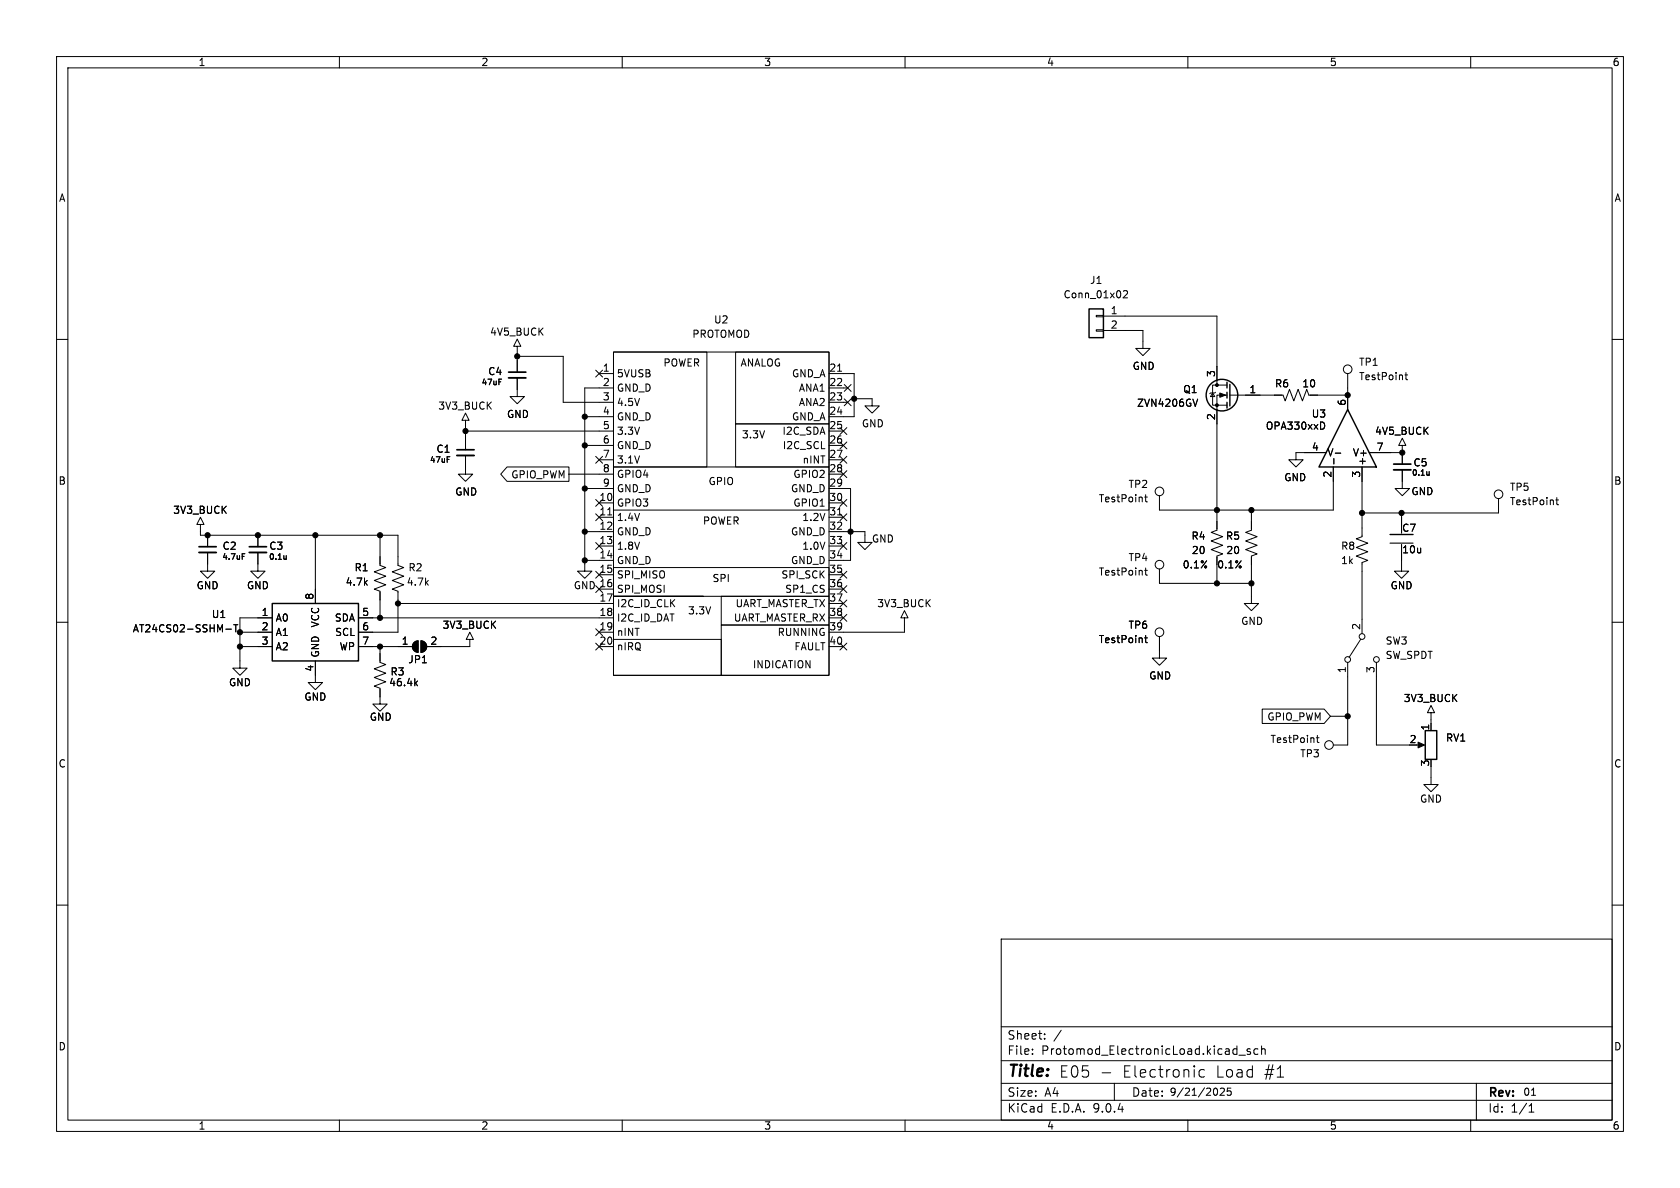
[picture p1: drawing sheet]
<svg xmlns="http://www.w3.org/2000/svg" width="297mm" height="210mm" viewBox="0 0 297 210" stroke-linecap="round" stroke-linejoin="round" font-family="sans-serif">
<g fill="none" stroke="#000" stroke-width=".18">
<path d="M10 10h277v190h-277zM12 12h273v186h-273zM60 10v2M110 10v2M160 10v2M210 10v2M260 10v2M193.8 55.8h1.3v.2h-1.3zM193.8 58.3h1.3v.2h-1.3zM195.1 58.4h7v3.2h1.2l-1.2 1.3-1.3-1.3h1.3M195.1 55.9h20v12.2M198.6 51.5l.5-.1 .2 .3-.8 .9h.8"/>
<path d="M10 60h2M82.3 74.3h.6l-.6-1.3-.6 1.3h.6v5.2M82.3 76.2h26.2M91.4 61.2h.7l-.7-1.3-.6 1.3h.6v4.6M91.4 66.8v3.3h1.3l-1.3 1.3-1.2-1.3h1.2M91.4 63h8.2v8.1h8.9M103.4 73.7h5.1M103.4 78.7h5.1M105.3 65.4l1.2 1.2M105.9 66h2.6M106.5 65.4l-1.2 1.2M108.5 62.2h16.5v20.4h-16.5z"/>
<path d="M108.5 62.2h38.1v57.2h-38.1zM108.5 68.6h-5.1v32.4h1.2l-1.2 1.2-1.3-1.2h1.3M130 62.2h16.6v12.7h-16.6zM130 74.9h16.6v7.7h-16.6zM146.6 66h4.4v7.7h-4.4M146.6 68.6h3.3M146.6 71.1h3.3M146.6 76.2h2.5M146.6 78.7h2.5M148.1 65.6h.7M148.5 75.6l1.2 1.2M148.5 78.1l1.2 1.2"/>
<path d="M149.3 70.5l1.2 1.2M149.3 68l1.2 1.2M149.7 75.6l-1.2 1.2M149.7 78.1l-1.2 1.2M150.5 70.5l-1.2 1.2M150.5 68l-1.2 1.2M151 70.5h3.2v1.3h1.2l-1.2 1.2-1.3-1.2h1.3M211.7 70.6l-.4 1.2M214.4 69.5l.4 .6h-.8zM214.9 69.3l-.1 .2h-.8l-.1 .1M216.9 68.1h-2.5v3.5h2.5M216.9 69.9h-1.8v23.8l-1 .4 2.1 .8-2.1 .7 2.1 .8-2.1 .8 2.1 .7-1.1 .4v4.8"/>
<path d="M217.4 69.9h9.4l.4 1 .8-2.1 .7 2.1 .8-2.1 .8 2.1 .7-2.1 .4 1.1h6.9M233.9 74.7l.3 .4-.3 .7M238.3 66v6.4M247.9 78.7h-.6l.6-1.2 .6 1.2h-.6v1.3M248.4 66.3h.5M248.6 65.9v1l.3 .2M285 60h2M35.4 92.7h.7l-.7-1.3-.6 1.3h.6v1.9h35v5.3l1 .4-2.1 .8 2.1 .8-2.1 .7 2.1 .8-2.1 .7 1.1 .4v7.3h-7M36.7 97.7v3.3h1.3l-1.3 1.2-1.3-1.2h1.3M36.7 94.6v2M42.8 97.9h.5M45.6 97.7v3.3h1.3l-1.3 1.2-1.3-1.2h1.3"/>
<path d="M45.6 94.6v2M50.6 98.2v.7M50.6 98.8l-.1 .1M55.8 94.6v12.1M67.2 94.6v5.3l1 .4-2 .8 2 .8-2 .7 2 .8-2 .7 1 .4v4.7M82.3 80.5v3.3h1.3l-1.3 1.3-1.3-1.3h1.3M89.6 82.5h11v2.6h-11l-1.1-1.3zM100.6 83.8h7.9M103.4 86.4h5.1M103.4 94h5.1M103.4 99.1h5.1M105.3 95.9l1.2 1.2"/>
<path d="M105.3 90.8l1.2 1.2M105.3 88.3l1.2 1.2M105.3 80.7l1.2 1.2M105.9 81.3h2.6M105.9 88.9h2.6M105.9 91.4h2.6M105.9 96.5h2.6M106.5 95.9l-1.2 1.2M106.5 90.8l-1.2 1.2M106.5 88.3l-1.2 1.2M106.5 80.7l-1.2 1.2M107.4 91h.8"/>
<path d="M108.5 82.6h38.1v7.6h-38.1zM146.6 94h6.3v1.9h1.3l-1.3 1.3-1.3-1.3h1.3M146.6 81.3h2.5M146.6 83.8h2.5M146.6 86.4h3.8v12.7h-3.8M146.6 88.9h2.5M146.6 91.4h2.5M146.6 96.5h2.5M148.1 91h.7M148.5 80.7l1.2 1.2M148.5 88.3l1.2 1.2M148.5 90.8l1.2 1.2"/>
<path d="M148.5 95.9l1.2 1.2M148.5 83.2l1.2 1.2M149.7 80.7l-1.2 1.2M149.7 88.3l-1.2 1.2M149.7 90.8l-1.2 1.2M149.7 95.9l-1.2 1.2M149.7 83.2l-1.2 1.2M202.4 87.9h.4M202.5 87.4v1.1l.3 .2M221.2 90.2v3.5l-1 .4 2 .8-2 .7 2 .8-2 .8 2 .7-1 .4v8.4h1.3l-1.3 1.3-1.2-1.3h1.2M234.4 80h-5.3v1.3h-1.3l1.3 1.3 1.3-1.3h-1.3M235.7 82.6v7.6h-30.7v-2.6"/>
<path d="M235.8 81.1v.9M236.1 80.1h.9M240.8 82.6v12.3l-1 .4 2 .7-2 .8 2 .7-2 .8 2 .8-1 .3v12.6M242.1 80h5.8M247.8 96.3v4.7h1.2l-1.2 1.2-1.3-1.2h1.3M247.8 90.7v3.5M247.9 83.1v3.3h-1.3l1.3 1.2 1.3-1.2h-1.3M247.9 80v2M252.7 83.4v.6M252.7 83.9l-.2 .1M264.9 88.1v2.6h-24.1M275 88.4h.5"/>
<path d="M275.2 88v1l.3 .2M10 110h2M39.9 111.2h1M41.3 110.4h.7M41.7 110.4v1.3M42.4 114.3h5.7M42.4 111.8h5.7M48.1 109.2h-5.7v8.9h1.3l-1.3 1.3-1.3-1.3h1.3M55.8 116.8v3.9h1.2l-1.2 1.2-1.3-1.2h1.3M63.4 114.3h9.5M63.4 109.2h45.1M67.2 114.3v2.8l1 .4-2 .7 2 .8-2 .8 2 .7-2 .8 1 .4v2.8h1.3l-1.3 1.2-1.3-1.2h1.3"/>
<path d="M70.4 106.7h38.1M73.2 113.6l.7-.3v2a1.02 1.02 0 0 1-.9-.6 1.02 1.02 0 0 1 .2-1.1zM74.4 113.3a1.02 1.02 0 0 1 1 1 1.02 1.02 0 0 1-1 1zM83.1 113h.6l-.6-1.2-.7 1.2h.7v1.3h-7.7M105.3 101l1.2 1.2M105.3 111.2l1.2 1.2M105.3 103.5l1.2 1.2M105.3 113.7l1.2 1.2M105.9 114.3h2.6M105.9 101.6h2.6M105.9 104.1h2.6M105.9 111.8h2.6"/>
<path d="M106.5 101l-1.2 1.2M106.5 111.2l-1.2 1.2M106.5 103.5l-1.2 1.2M106.5 113.7l-1.2 1.2M108.5 100.3h38.1v5.1h-38.1zM108.5 113h19v6.4h-19zM108.5 105.4h15.8zM127.5 105.4h19.1v5.1h-19.1zM127.5 110.5h19.1v8.9h-19.1zM146.6 114.3h2.5M146.6 101.6h2.5M146.6 104.1h2.5"/>
<path d="M146.6 106.7h2.5M146.6 109.2h2.5M148.5 106.1l1.2 1.2M148.5 113.7l1.2 1.2M148.5 103.5l1.2 1.2M148.5 108.6l1.2 1.2M148.5 101l1.2 1.2M149.7 106.1l-1.2 1.2M149.7 113.7l-1.2 1.2M149.7 103.5l-1.2 1.2M149.7 108.6l-1.2 1.2M149.7 101l-1.2 1.2"/>
<path d="M159.9 109.2h.6l-.6-1.2-.6 1.2h.6v2.6h-13.3M202.4 112.8h.4M202.4 100.8h.4M202.5 100.4v1.1l.3 .2M202.5 112.3v1.1l.3 .2M205 112.5v3.8h1.2l-1.2 1.3-1.3-1.3h1.3M205 100.6v2.5h16.2M238.3 117.1v14.6h-2.6M240.5 113l-2 3.2M243.3 117.1v14.6h5.9M285 110h2M73.5 120.7l.3 .5"/>
<path d="M73.8 120.4l-.5 .5M223.1 125.3h11l1.1 1.3-1.1 1.3h-11zM232.7 130.4h.5M232.9 130v1.1l.3 .2M235.2 126.6h3.1M250.4 131.7h1.1M253 135.5v3.2h1.3l-1.3 1.3-1.3-1.3h1.3M253 126h.6l-.6-1.3-.7 1.3h.7v3.2M10 160h2M177 166h108v32h-108zM285 160h2M60 198v2"/>
<path d="M110 198v2M160 198v2M177 194.5h108M177 191.5h108M177 187.5h108M177 181.5h108M182.5 186.3v.1M182.5 185.5v.1M184.7 183.6v.1M184.7 182.8v.1M187.6 182.1l-1.3 2M194.8 189.6h1.6"/>
<path d="M197 191.5v3M210 198v2M212.9 189.2l-.5-.1-.4 .4v.5l.2 .3 .2 .1 .5-.1M215.1 192.4l.1 .4-.1 .8M215.7 192.5l.5-.1 .3 .3-.8 .9h.8M217.6 192.4h-.6l-.1 .6 .2-.2 .4 .1 .2 .2-.1 .4-.2 .1-.5-.1M218.5 185.4l.2 .1M218.7 184.9v1.5M218.7 186.3l-.2 .1M219 186.5h1.2M221 185.5l-.3-.1-.2 .2v.2l.5 .2v.3h-.5M222.4 185.5l-.4-.1-.3 .3v.4l.1 .2h.6"/>
<path d="M223 185.5l.2-.1 .4 .1 .1 .9M223 184.9v1.5M260 198v2M261 191.5v6.5M270.3 196.6h.9M270.3 195.5l.4-.4v1.5M270.8 193.6h.7"/>
<circle cx="238.3" cy="65.3" r=".76"/>
<circle cx="205" cy="86.9" r=".76"/>
<circle cx="205" cy="99.8" r=".76"/>
<circle cx="264.9" cy="87.4" r=".76"/>
<circle cx="205" cy="111.8" r=".76"/>
<circle cx="238.3" cy="116.6" r=".51"/>
<circle cx="240.8" cy="112.5" r=".51"/>
<circle cx="243.3" cy="116.6" r=".51"/>
<circle cx="234.9" cy="131.7" r=".76"/>
</g>
<g fill="none" stroke="#000" stroke-width=".25">
<path d="M192.5 54.6h2.6v5.1h-2.6zM216.9 67.6v1M216.9 69.3v1.1M216.9 71.1v1M217.4 67.9v3.9M238.3 72.4l5 10.2h-10.1zM245.7 94.5h4.1M48.1 106.7h15.3v10.1h-15.3zM252 129.2h2v5h-2z"/>
<circle cx="216" cy="69.8" r="2.79"/>
</g>
<g fill="#000" stroke="#000" stroke-width=".18">
<path d="M215.6 69.5l1.1 .4-1.1 .3zM73.2 113.6l.7-.3v2a1.02 1.02 0 0 1-.9-.6 1.02 1.02 0 0 1 .2-1.1zM74.4 113.3a1.02 1.02 0 0 1 1 1 1.02 1.02 0 0 1-1 1zM250.7 131.2l1.1 .5-1.1 .5z"/>
<circle cx="82.3" cy="76.2" r=".46"/>
<circle cx="91.4" cy="63" r=".46"/>
<circle cx="103.4" cy="73.7" r=".46"/>
<circle cx="103.4" cy="78.7" r=".46"/>
<circle cx="151" cy="70.5" r=".46"/>
<circle cx="215.1" cy="71.6" r=".25"/>
<circle cx="215.1" cy="68.1" r=".25"/>
<circle cx="238.3" cy="69.9" r=".46"/>
<circle cx="36.7" cy="94.6" r=".46"/>
<circle cx="45.6" cy="94.6" r=".46"/>
<circle cx="55.8" cy="94.6" r=".46"/>
<circle cx="67.2" cy="94.6" r=".46"/>
<circle cx="103.4" cy="99.1" r=".46"/>
<circle cx="103.4" cy="86.4" r=".46"/>
<circle cx="103.4" cy="94" r=".46"/>
<circle cx="150.4" cy="94" r=".46"/>
<circle cx="215.1" cy="90.2" r=".46"/>
<circle cx="221.2" cy="90.2" r=".46"/>
<circle cx="240.8" cy="90.7" r=".46"/>
<circle cx="247.8" cy="90.7" r=".46"/>
<circle cx="247.9" cy="80" r=".46"/>
<circle cx="42.4" cy="111.8" r=".46"/>
<circle cx="42.4" cy="114.3" r=".46"/>
<circle cx="67.2" cy="109.2" r=".46"/>
<circle cx="67.2" cy="114.3" r=".46"/>
<circle cx="70.4" cy="106.7" r=".46"/>
<circle cx="215.1" cy="103.1" r=".46"/>
<circle cx="221.2" cy="103.1" r=".46"/>
<circle cx="238.3" cy="126.6" r=".46"/>
</g>
<path d="M80.8 79.5h3M89.9 65.8h3.1M35.2 96.6h3M44.1 96.6h3M246.4 82h3" fill="none" stroke="#000" stroke-width=".3"/>
<path d="M89.9 66.8h3.1M35.2 97.7h3M44.1 97.7h3M80.8 80.5h3M246.4 83.1h3" fill="none" stroke="#000" stroke-width=".33"/>
<path d="M245.7 96h4.1" fill="none" stroke="#000" stroke-width=".2"/>
<g font-size="2.8">
<text x="178" y="190.9">Title:</text>
<text x="187.2" y="190.7">E05</text>
<text x="198.4" y="190.7">Electronic</text>
<text x="215" y="190.7">Load</text>
<text x="223.6" y="190.7">#1</text>
</g>
<g font-size="2.1">
<text x="178" y="184">Sheet:</text>
<text x="178" y="186.7">File:</text>
<text x="184.1" y="186.7">Protomod_ElectronicLoad.kicad_sch</text>
<text x="178" y="196.9">KiCad</text>
<text x="178" y="194.1">Size:</text>
<text x="184.7" y="194.1">A4</text>
<text x="185.7" y="196.9">E.D.A.</text>
<text x="193.3" y="196.9">9.0.4</text>
<text x="200" y="194.1">Date:</text>
<text x="263" y="194.3">Rev:</text>
<text x="263" y="196.9">Id:</text>
<text x="267.1" y="196.9">1/1</text>
</g>
<g font-size="1.8">
<text x="35" y="11.9">1</text>
<text x="85" y="11.9">2</text>
<text x="135" y="11.9">3</text>
<text x="185" y="11.9">4</text>
<text x="235" y="11.9">5</text>
<text x="285" y="11.9">6</text>
<text x="10.3" y="35.9">A</text>
<text x="285.3" y="35.9">A</text>
<text x="187.9" y="52.9">Conn_01x02</text>
<text x="192.6" y="50.4">J1</text>
<text x="86.5" y="59.5">4V5_BUCK</text>
<text x="122.3" y="59.9">PROTOMOD</text>
<text x="126.1" y="57.4">U2</text>
<text x="196.3" y="55.6">1</text>
<text x="196.3" y="58.2">2</text>
<text x="106.5" y="65.8">1</text>
<text x="117.2" y="65">POWER</text>
<text x="130.8" y="65">ANALOG</text>
<text x="146.5" y="65.8">21</text>
<text x="200.1" y="65.6">GND</text>
<text x="240.2" y="64.9">TP1</text>
<text x="86.2" y="66.5">C4</text>
<text x="106.5" y="68.3">2</text>
<text x="106.5" y="70.9">3</text>
<text x="109" y="66.9">5VUSB</text>
<text x="109" y="69.4">GND_D</text>
<text x="109" y="72">4.5V</text>
<text x="139.9" y="66.9">GND_A</text>
<text x="141.1" y="69.4">ANA1</text>
<text x="141.1" y="72">ANA2</text>
<text x="146.5" y="68.3">22</text>
<text x="146.5" y="70.9">23</text>
<text x="209.1" y="69.7">Q1</text>
<text x="214.9" y="66.7" transform="rotate(-90 214.9 66.7)">3</text>
<text x="220.8" y="69.6">1</text>
<text x="225.3" y="68.7">R6</text>
<text x="230.1" y="68.7">10</text>
<text x="238" y="71.8" transform="rotate(-90 238 71.8)">6</text>
<text x="240.2" y="67.4">TestPoint</text>
<text x="77.4" y="72.6">3V3_BUCK</text>
<text x="89.5" y="74.1">GND</text>
<text x="106.5" y="73.4">4</text>
<text x="106.5" y="75.9">5</text>
<text x="109" y="74.5">GND_D</text>
<text x="109" y="77.1">3.3V</text>
<text x="131.1" y="77.7">3.3V</text>
<text x="138.2" y="77.1">I2C_SDA</text>
<text x="139.9" y="74.5">GND_A</text>
<text x="146.5" y="73.4">24</text>
<text x="146.5" y="75.9">25</text>
<text x="152.3" y="75.7">GND</text>
<text x="200.9" y="72.1">ZVN4206GV</text>
<text x="214.9" y="74.4" transform="rotate(-90 214.9 74.4)">2</text>
<text x="223.7" y="76.2">OPA330xxD</text>
<text x="231.8" y="74">U3</text>
<text x="243" y="77.1">4V5_BUCK</text>
<text x="77.1" y="80.2">C1</text>
<text x="106.5" y="78.5">6</text>
<text x="106.5" y="81">7</text>
<text x="106.5" y="83.6">8</text>
<text x="109" y="79.6">GND_D</text>
<text x="109" y="82.1">3.1V</text>
<text x="138.3" y="79.6">I2C_SCL</text>
<text x="141.8" y="82.1">nINT</text>
<text x="146.5" y="78.5">26</text>
<text x="146.5" y="81">27</text>
<text x="146.5" y="83.6">28</text>
<text x="231.8" y="79.8">4</text>
<text x="234.6" y="80.9">V-</text>
<text x="239.1" y="80.9">V+</text>
<text x="241.7" y="82.4" transform="rotate(-90 241.7 82.4)">+</text>
<text x="243.3" y="79.8">7</text>
<text x="249.8" y="82.7">C5</text>
<text x="10.3" y="85.9">B</text>
<text x="80.4" y="87.8">GND</text>
<text x="90.3" y="84.8">GPIO_PWM</text>
<text x="105.9" y="88.6">10</text>
<text x="106.5" y="86.1">9</text>
<text x="109" y="84.7">GPIO4</text>
<text x="109" y="87.2">GND_D</text>
<text x="109" y="89.8">GPIO3</text>
<text x="125.2" y="86">GPIO</text>
<text x="139.7" y="87.2">GND_D</text>
<text x="140.2" y="84.7">GPIO2</text>
<text x="140.2" y="89.8">GPIO1</text>
<text x="146.5" y="86.1">29</text>
<text x="146.5" y="88.6">30</text>
<text x="194.2" y="89">TestPoint</text>
<text x="199.4" y="86.5">TP2</text>
<text x="226.9" y="85.3">GND</text>
<text x="235.5" y="84.5" transform="rotate(-90 235.5 84.5)">2</text>
<text x="240.5" y="84.5" transform="rotate(-90 240.5 84.5)">3</text>
<text x="249.4" y="87.7">GND</text>
<text x="266.8" y="87">TP5</text>
<text x="266.8" y="89.5">TestPoint</text>
<text x="285.3" y="85.9">B</text>
<text x="30.5" y="91">3V3_BUCK</text>
<text x="105.9" y="91.2">11</text>
<text x="105.9" y="93.7">12</text>
<text x="109" y="92.3">1.4V</text>
<text x="109" y="94.8">GND_D</text>
<text x="124.2" y="92.9">POWER</text>
<text x="139.7" y="94.8">GND_D</text>
<text x="141.7" y="92.3">1.2V</text>
<text x="146.5" y="91.2">31</text>
<text x="146.5" y="93.7">32</text>
<text x="210.5" y="95.6">R4</text>
<text x="216.6" y="95.6">R5</text>
<text x="247.8" y="94.2">C7</text>
<text x="39.3" y="97.4">C2</text>
<text x="47.5" y="97.4">C3</text>
<text x="62.6" y="101.2">R1</text>
<text x="72.1" y="101.2">R2</text>
<text x="105.9" y="96.3">13</text>
<text x="105.9" y="98.8">14</text>
<text x="105.9" y="101.3">15</text>
<text x="109" y="97.4">1.8V</text>
<text x="109" y="99.9">GND_D</text>
<text x="139.7" y="99.9">GND_D</text>
<text x="141.7" y="97.4">1.0V</text>
<text x="146.5" y="96.3">33</text>
<text x="146.5" y="98.8">34</text>
<text x="146.5" y="101.3">35</text>
<text x="154" y="96.1">GND</text>
<text x="194.2" y="102">TestPoint</text>
<text x="199.4" y="99.4">TP4</text>
<text x="209" y="100.7">0.1%</text>
<text x="210.6" y="98.1">20</text>
<text x="215.1" y="100.7">0.1%</text>
<text x="216.7" y="98.1">20</text>
<text x="237" y="97.4">R8</text>
<text x="237" y="99.9">1k</text>
<text x="247.8" y="98">10u</text>
<text x="34.7" y="104.4">GND</text>
<text x="43.6" y="104.4">GND</text>
<text x="55.5" y="106.1" transform="rotate(-90 55.5 106.1)">8</text>
<text x="61" y="103.7">4.7k</text>
<text x="71.8" y="103.7">4.7k</text>
<text x="101.3" y="104.4">GND</text>
<text x="105.9" y="103.9">16</text>
<text x="105.9" y="106.4">17</text>
<text x="109" y="102.5">SPI_MISO</text>
<text x="109" y="105">SPI_MOSI</text>
<text x="109" y="107.5">I2C_ID_CLK</text>
<text x="125.9" y="103.1">SPI</text>
<text x="129.9" y="107.5">UART_MASTER_TX</text>
<text x="138" y="102.5">SPI_SCK</text>
<text x="138.7" y="105">SP1_CS</text>
<text x="146.5" y="103.9">36</text>
<text x="146.5" y="106.4">37</text>
<text x="155" y="107.5">3V3_BUCK</text>
<text x="245.7" y="104.4">GND</text>
<text x="23.4" y="112">AT24CS02-SSHM-T</text>
<text x="37.3" y="109.4">U1</text>
<text x="46.2" y="109">1</text>
<text x="46.2" y="111.5">2</text>
<text x="48.6" y="110.1">A0</text>
<text x="48.6" y="112.6">A1</text>
<text x="56.6" y="111" transform="rotate(-90 56.6 111)">VCC</text>
<text x="59.1" y="110.1">SDA</text>
<text x="59.2" y="112.6">SCL</text>
<text x="63.9" y="109">5</text>
<text x="63.9" y="111.5">6</text>
<text x="78.1" y="111.4">3V3_BUCK</text>
<text x="105.9" y="109">18</text>
<text x="105.9" y="111.5">19</text>
<text x="109" y="110.1">I2C_ID_DAT</text>
<text x="109" y="112.6">nINT</text>
<text x="121.5" y="108.8">3.3V</text>
<text x="129.6" y="110.1">UART_MASTER_RX</text>
<text x="137.4" y="112.6">RUNNING</text>
<text x="146.5" y="109">38</text>
<text x="146.5" y="111.5">39</text>
<text x="194.2" y="113.9">TestPoint</text>
<text x="199.4" y="111.4">TP6</text>
<text x="219.3" y="110.7">GND</text>
<text x="240.5" y="111.5" transform="rotate(-90 240.5 111.5)">2</text>
<text x="46.2" y="114">3</text>
<text x="48.6" y="115.2">A2</text>
<text x="55.5" y="118.8" transform="rotate(-90 55.5 118.8)">4</text>
<text x="56.6" y="116.3" transform="rotate(-90 56.6 116.3)">GND</text>
<text x="59.9" y="115.2">WP</text>
<text x="63.9" y="114">7</text>
<text x="68.9" y="119.6">R3</text>
<text x="70.9" y="114">1</text>
<text x="72.1" y="117.4">JP1</text>
<text x="76" y="114">2</text>
<text x="105.9" y="114">20</text>
<text x="109" y="115.2">nIRQ</text>
<text x="133" y="118.3">INDICATION</text>
<text x="140.3" y="115.2">FAULT</text>
<text x="146.5" y="114">40</text>
<text x="238" y="119.1" transform="rotate(-90 238 119.1)">1</text>
<text x="243.1" y="119.1" transform="rotate(-90 243.1 119.1)">3</text>
<text x="244.9" y="114.1">SW3</text>
<text x="244.9" y="116.7">SW_SPDT</text>
<text x="40.4" y="121.5">GND</text>
<text x="53.7" y="124.1">GND</text>
<text x="68.7" y="121.5">46.4k</text>
<text x="203.1" y="120.3">GND</text>
<text x="248.1" y="124.3">3V3_BUCK</text>
<text x="65.3" y="127.6">GND</text>
<text x="224" y="127.6">GPIO_PWM</text>
<text x="224.5" y="131.5">TestPoint</text>
<text x="249.1" y="131.4">2</text>
<text x="252.7" y="129.2" transform="rotate(-90 252.7 129.2)">1</text>
<text x="255.5" y="131.3">RV1</text>
<text x="10.3" y="135.9">C</text>
<text x="229.8" y="134.1">TP3</text>
<text x="252.7" y="135.6" transform="rotate(-90 252.7 135.6)">3</text>
<text x="285.3" y="135.9">C</text>
<text x="250.9" y="142.1">GND</text>
<text x="10.3" y="185.9">D</text>
<text x="285.3" y="185.9">D</text>
<text x="206.7" y="193.9">9/21/2025</text>
<text x="269.2" y="193.9">01</text>
<text x="35" y="199.9">1</text>
<text x="85" y="199.9">2</text>
<text x="135" y="199.9">3</text>
<text x="185" y="199.9">4</text>
<text x="235" y="199.9">5</text>
<text x="285" y="199.9">6</text>
</g>
<g font-size="1.4">
<text x="85.1" y="68.3">47uF</text>
<text x="75.9" y="82">47uF</text>
<text x="249.5" y="84.3">0.1u</text>
<text x="39.2" y="99.1">4.7uF</text>
<text x="47.5" y="99.1">0.1u</text>
</g>
</svg>
